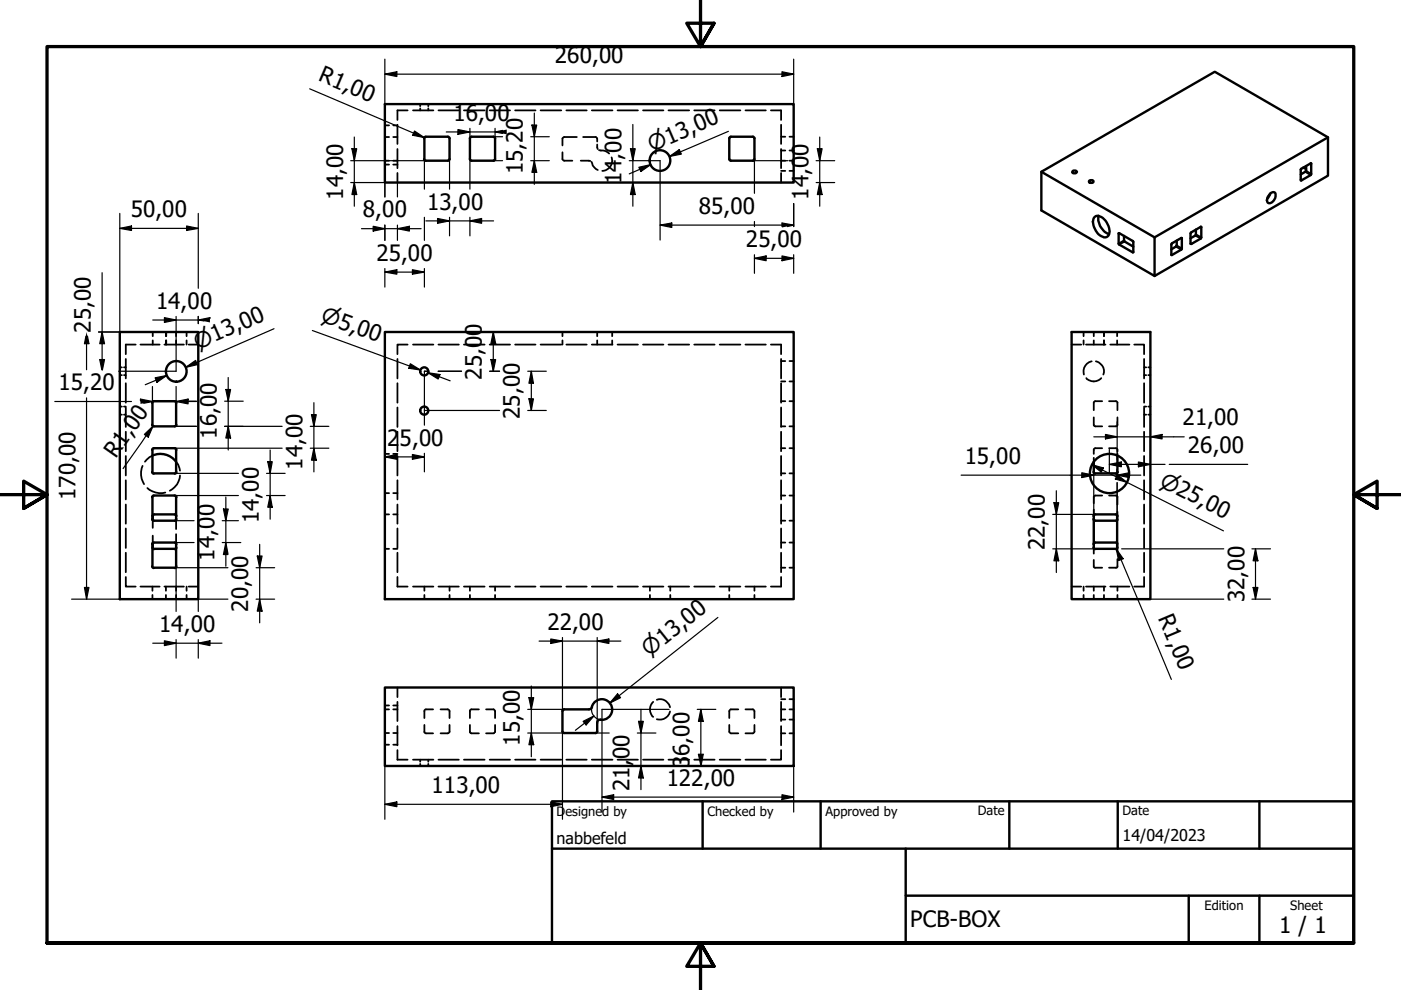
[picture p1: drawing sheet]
<svg xmlns="http://www.w3.org/2000/svg" width="297mm" height="210mm" viewBox="0 0 297 210" stroke-linecap="round" stroke-linejoin="round" font-family="sans-serif">
<!-- layer: Hidden (ISO) -->
<g fill="none" stroke="#000" stroke-width=".38">
<path d="M81.6 34.1h.9M81.6 29.1h.9M81.6 26.6h.9M81.6 34.9h.9M83.4 34.1h.9M83.4 29.1h.9M83.4 26.6h.9M83.4 34.9h.9M84.3 26.5v4M84.3 31.6v4.1M84.3 36.7v2M86.4 23.4h-2.1v2"/>
<path d="M87.6 23.4h4.3M89.1 22.1v.4M89.1 23v.4M90.8 22.1v.4M90.8 23v.4M93 23.4h4.3M98.4 23.4h4.3M103.8 23.4h4.3M109.2 23.4h4.3M114.6 23.4h4.4M119.3 32.3v1.6M119.3 29.2v1.6"/>
<path d="M119.4 34l1.9 .1M120.1 23.4h4.3M122.3 29.1h-2.9M123.1 34.1h2.1M123.6 29.1h2.8M125.4 34.3a2.16 2.16 0 0 0 1.3 1.7M125.5 23.4h4.4M126.6 29.2v.8M126.6 30.6l.1 1M127 31.8l.4 .1a2.11 2.11 0 0 1 1.8 .6M129.7 33.4a2.15 2.15 0 0 1-2 2.8M130.9 23.4h4.4"/>
<path d="M136.3 23.4h4.4M141.7 23.4h4.4M147.2 23.4h4.3M152.6 23.4h4.4M158.1 23.4h4.3M163.4 23.4h2.2v2M165.6 26.5v4M165.6 31.6v4.1M165.6 36.7v2M165.6 34.1h.9M165.6 29h.9M165.6 36.2h.9"/>
<path d="M165.6 31.9h.9M167.4 34.1h.9M167.4 29h.9M167.4 36.2h.9M167.4 31.9h.9M25.4 79.5h.4M25.4 77.9h.4M26.3 79.5h.4M26.3 77.9h.4M26.7 76.1v4.1M28.8 73.1h-2.1v2M29.8 73.1h4"/>
<path d="M32.4 70.4v.9M32.4 72.2v.9M34.9 73.1h4.1M35.2 70.4v.9M35.2 72.2v.9M37.3 70.4v.9M37.3 72.2v.9M39.6 70.4v.9M39.6 72.2v.9M40 73.1h2M84.3 76.1v4.1M86.4 73.1h-2.1v2"/>
<path d="M87.6 73.1h4.3M93 73.1h4.3M98.4 73.1h4.3M103.8 73.1h4.3M109.2 73.1h4.3M114.6 73.1h4.4M119.3 70.4v.9M119.3 72.2v.9M120.1 73.1h4.3M125.5 73.1h4.4M126.6 70.4v.9M126.6 72.2v.9"/>
<path d="M129.8 70.4v.9M129.8 72.2v.9M130.9 73.1h4.4M136.3 73.1h4.4M141.7 73.1h4.4M147.2 73.1h4.3M152.6 73.1h4.4M158.1 73.1h4.3M163.4 73.1h2.2v2M165.6 76.1v4.1M165.6 76.6h.9M167.4 76.6h.9"/>
<path d="M227.2 73.1h2M229.7 70.4v.9M229.7 72.2v.9M230.3 73.1h4.1M231.5 76.6a2.22 2.22 0 0 0-1.7 2.8M231.9 70.4v.9M231.9 72.2v.9M232.3 76.6a2.14 2.14 0 0 1 1.6 2.8M234.1 70.4v.9M234.1 72.2v.9M235.4 73.1h4.1M236.9 70.4v.9"/>
<path d="M236.9 72.2v.9M240.5 73.1h2.1v2M242.6 76.1v4.1M242.6 79.5h.4M242.6 77.9h.4M243.5 79.5h.4M243.5 77.9h.4M25.4 87.9h.4M25.4 86.2h.4M26.3 87.9h.4M26.3 86.2h.4M26.7 81.3v4.1"/>
<path d="M26.7 86.4v4.1M26.7 91.5v4.2M26.7 96.7v4.1M30.2 98.8a4.2 4.2 0 0 0 .3 3.9M32.3 96.6l-.6 .3-1 1M37.3 97.9l.5 .6 .4 1.3M81.6 96.2h.9M83.4 96.2h.9M84.3 81.3v4.1M84.3 86.4v4.1M84.3 91.5v4.2M84.3 96.7v4.1"/>
<path d="M165.6 81.3v4.1M165.6 86.4v4.1M165.6 91.5v4.2M165.6 96.7v4.1M165.6 90.4h.9M165.6 85.1h.9M165.6 95h.9M165.6 80.9h.9M167.4 90.4h.9M167.4 85.1h.9M167.4 95h.9M167.4 80.9h.9"/>
<path d="M230.3 80.2a2.15 2.15 0 0 0 3.2 0M231.9 88.5v1.7M231.9 85.3v1.7M231.9 95.2v1M231.9 97.1v.8M232 90.3l1.7 .1M233.7 85.1h-1.7M233.7 95l-1.7 .1M235.1 85.1h1.7M235.1 95l1.7 .1M236.8 90.3l-1.7 .1M236.9 88.5v1.7"/>
<path d="M236.9 85.3v1.7M236.9 95.2v.6M236.9 96.2v.4M242.6 81.3v4.1M242.6 86.4v4.1M242.6 91.5v4.2M242.6 96.7v4.1M242.6 87.9h.4M242.6 86.2h.4M243.5 87.9h.4M243.5 86.2h.4M26.7 101.8v4.1"/>
<path d="M26.7 107v4M26.7 112v4.2M26.7 117.2v4.1M31.2 103.5a4.2 4.2 0 0 0 3.9 .9M32.4 110.3v1.6M32.4 113.6v1.6M37.3 110.1v2.1M37.3 113.3v2.1M38.2 100.8a3.8 3.8 0 0 1-2.2 3.2M81.6 116.4h.9M81.6 109.1h.9M81.6 104.6h.9"/>
<path d="M83.4 116.4h.9M83.4 109.1h.9M83.4 104.6h.9M84.3 101.8v4.1M84.3 107v4M84.3 112v4.2M84.3 117.2v4.1M165.6 101.8v4.1M165.6 107v4M165.6 112v4.2M165.6 117.2v4.1M165.6 100.4h.9"/>
<path d="M165.6 110.4h.9M165.6 115h.9M165.6 105.1h.9M167.4 100.4h.9M167.4 110.4h.9M167.4 115h.9M167.4 105.1h.9M231.9 118.7v1.5M231.9 105.3v1.4M231.9 108v1.4M231.9 116v1.4M233.7 105.1h-1.7"/>
<path d="M235.1 105.1h1.7M236.9 115.2h.1M236.9 118.5v1.7M236.9 105.3v1.7M236.9 108.5v1.6M236.9 115.4v1.5M236.9 110.2v.1M242.6 101.8v4.1M242.6 107v4M242.6 112v4.2M242.6 117.2v4.1M26.7 122.3v2.1h2.1"/>
<path d="M29.8 124.4h4M32.3 124.4v.9M32.3 126.1v.9M34.9 124.4h4.1M35.2 124.4v.9M35.2 126.1v.9M37.3 124.4v.9M37.3 126.1v.9M39.6 124.4v.9M39.6 126.1v.9M40 124.4h2M84.3 122.3v2.1h2.1"/>
<path d="M87.6 124.4h4.3M90 124.4v.9M90 126.1v.9M93 124.4h4.3M95.3 124.4v.9M95.3 126.1v.9M98.4 124.4h4.3M99.6 124.4v.9M99.6 126.1v.9M103.8 124.4h4.3M105 124.4v.9M105 126.1v.9"/>
<path d="M109.2 124.4h4.3M114.6 124.4h4.4M120.1 124.4h4.3M125.5 124.4h4.4M130.9 124.4h4.4M136.3 124.4h4.4M137.8 124.4v.9M137.8 126.1v.9M141.7 124.4h4.4M142.1 124.4v.9M142.1 126.1v.9M147.2 124.4h4.3"/>
<path d="M152.6 124.4h4.4M154.6 124.4v.9M154.6 126.1v.9M158.1 124.4h4.3M160 124.4v.9M160 126.1v.9M165.6 122.3v2.1h-2.2M165.6 120.4h.9M167.4 120.4h.9M227.2 124.4h2M229.7 124.4v.9M229.7 126.1v.9"/>
<path d="M230.3 124.4h4.1M231.9 124.4v.9M231.9 126.1v.9M232 120.4h1.7M234.1 124.4v.9M234.1 126.1v.9M235.1 120.4h1.7M235.4 124.4h4.1M236.9 124.4v.9M236.9 126.1v.9M242.6 122.3v2.1h-2.1M81.6 150.4h.9"/>
<path d="M81.6 155.4h.9M81.6 149.6h.9M81.6 157.9h.9M83.4 150.4h.9M83.4 155.4h.9M83.4 149.6h.9M83.4 157.9h.9M84.3 145.8v2M84.3 148.8v4.1M84.3 154v4M84.3 159v2.1h2.1M90 150.6v1.6"/>
<path d="M90 153.7v1.6M90.1 155.4l1.7 .1M91.8 150.4l-1.7 .1M93.4 150.4l1.7 .1M95.1 155.4l-1.7 .1M95.2 150.6l.1 1.6M95.3 153.7l-.1 1.6M99.6 150.6v1.6M99.6 153.7v1.6M99.8 155.4l1.7 .1M101.5 150.4l-1.7 .1M103.1 150.4l1.7 .1"/>
<path d="M104.8 155.4l-1.7 .1M104.9 150.6l.1 1.6M105 153.7l-.1 1.6M138.5 148.8a2.15 2.15 0 0 0 0 3.2M139.3 148.4a2.14 2.14 0 0 1 2.7 1.6M142 150.8a2.22 2.22 0 0 1-2.7 1.7M154.6 153.7l.1 1.6M154.7 150.6l-.1 1.6M154.8 155.4l1.7 .1M156.5 150.4l-1.7 .1M158.1 150.4l1.7 .1M159.8 155.4l-1.7 .1"/>
<path d="M159.9 150.6l.1 1.6M160 153.7l-.1 1.6M165.6 159v2.1h-2.2M165.6 145.8v2M165.6 148.8v4.1M165.6 154v4M165.6 155.5h.9M165.6 150.4h.9M165.6 152.6h.9M165.6 148.2h.9M167.4 155.5h.9M167.4 150.4h.9"/>
<path d="M167.4 152.6h.9M167.4 148.2h.9M87.6 161.1h4.3M89.1 161.1v.4M89.1 162v.4M90.8 161.1v.4M90.8 162v.4M93 161.1h4.3M98.4 161.1h4.3M103.8 161.1h4.3M109.2 161.1h4.3M114.6 161.1h4.4"/>
<path d="M120.1 161.1h4.3M125.5 161.1h4.4M130.9 161.1h4.4M136.3 161.1h4.4M141.7 161.1h4.4M147.2 161.1h4.3M152.6 161.1h4.4M158.1 161.1h4.3"/>
</g>
<!-- layer: Visible (ISO) -->
<g fill="none" stroke="#000" stroke-width=".51">
<path d="M81.6 22.1h86.7v16.6h-86.7zM89.9 33.7l.4 .4M90 29.3v4.5M90.3 29l-.4 .3M90.3 29h4.6M90.3 34.1h4.6M95 29l.3 .3M95.3 29.3v4.5M95.3 33.7l-.3 .4M99.6 33.7l.3 .4h4.7l.4-.4M99.6 29.3l.4-.3h4.6l.4 .3M99.6 29.3v4.5"/>
<path d="M105 29.3v4.5M154.6 33.7l.4 .4M154.6 29.3v4.5M154.9 29h4.7M154.9 34.1h4.7M155 29l-.4 .3M159.6 29l.4 .3M160 33.7l-.4 .4M160 29.3v4.5M220.8 36.4l24 13.9M227.5 36.2h.5l.3 .2a.45 .45 0 0 1-.5 .3 .45 .45 0 0 1-.4-.3zM230.9 38.4a.51 .51 0 0 1 .5-.3 .51 .51 0 0 1 .4 .5 .53 .53 0 0 1-.5 .2 .53 .53 0 0 1-.4-.4z"/>
<path d="M275.8 35.9l2.2-1.3-.1 2.5-2 1.2h-.1zM276.3 35.5l.6 .3M276.9 35.2v1.2l-1.1 .6M281.6 29.1l-36.8 21.2v8.2l-24-13.9v-8.2l36.8-21.2 24 13.9v8.1l-36.8 21.3M232 46.1a1.32 1.32 0 0 1 2.1 .4 3.2 3.2 0 0 1 .9 3.4l-.2 .2a1.96 1.96 0 0 1-2.5-1.2 2.9 2.9 0 0 1-.3-2.8zM232.9 45.8a3.5 3.5 0 0 0 2.2 3.8M237.2 49.4l3.1 1.8v2.3l-3.1-1.8zM238.3 50v1.1l2 1.2M248.3 51.7l2.3-1.2v2.3l-2.1 1.3h-.2zM249.5 51l-.1 1.2-1.1 .7M252.5 49.3l2.2-1.2-.1 2.4-2 1.2h-.2zM253.6 48.7l-.1 1.2-1.1 .6"/>
<path d="M269.3 41.1l-.6 1M269.4 40.9a.62 .62 0 0 1 .9-.1 .62 .62 0 0 1 .1 .8 1.24 1.24 0 0 1-1.7 1.3 1.77 1.77 0 0 1 .7-2zM25.4 70.4h16.6v56.6h-16.6zM81.6 70.4h86.7v56.6h-86.7zM227.2 70.4h16.7v56.6h-16.7zM32.3 90l.3 .4M32.3 96.6a4.2 4.2 0 0 1 5 1.3M32.3 85.4v4.7M32.3 95.4v4.6M32.6 85.1l-.3 .3M32.6 95l-.3 .4M32.6 90.4h4.4"/>
<path d="M32.6 85.1h4.4M32.6 95h4.4M37.1 85.1l.3 .3M37.1 95l.3 .4M37.3 85.4v4.7M37.3 95.4v4.6M37.4 90l-.3 .4M231.9 97.9v2.1M236.9 96.6v3.4M32.3 100.1l.3 .3M32.3 110l.3 .4M32.3 116.1l.4 .3"/>
<path d="M32.3 105.4v4.7M32.3 115.4v4.7M32.4 109.4v.9M32.4 115.2v.8M32.6 115l-.3 .4M32.6 105.1l-.3 .3M32.6 100.4h4.4M32.6 115h4.4M32.6 110.4h4.4M32.6 105.1h4.4M32.7 109.1l-.4 .3M32.7 116.4h4.3"/>
<path d="M32.7 109.1h4.3M37.1 109.1l.3 .3M37.1 115l.3 .4M37.1 105.1l.3 .3M37.3 105.4v4.7M37.3 115.4v4.7M37.4 116.1l-.3 .3M37.4 100.1l-.3 .3M37.4 110l-.3 .4M231.8 100.1l.4 .3M231.8 110l.4 .4h4.4l.3-.1M231.8 116.1l.4 .3"/>
<path d="M231.9 109.4v6.6M232.2 100.4h4.4M232.2 116.4h4.3M236.9 109.4v6.6M236.9 115.2l-.3-.2h-4.4l-.4 .4M236.9 116.1l-.3 .3M236.9 109.4l-.4-.3h-4.3l-.4 .3M237 100.1l-.4 .3M32.3 120.1l.3 .3M32.6 120.4h4.4M37.4 120.1l-.3 .3M81.6 145.8h86.7v16.6h-86.7z"/>
<path d="M119.3 150.8v4.3l.3 .3M119.6 150.4l-.3 .4M119.6 150.4h5.2M119.6 155.4h6.7M125.5 149.9a2.19 2.19 0 0 1 2.5-1.6 2.19 2.19 0 0 1 1.8 2.5 2.19 2.19 0 0 1-2.5 1.8M125.5 149.9l-.1 .3-.5 .2M127.4 152.6h-.4l-.4 .4v2.1l-.3 .3"/>
<circle cx="139.9" cy="34" r="2.19"/>
<circle cx="37.4" cy="78.7" r="2.19"/>
<circle cx="89.9" cy="78.7" r=".86"/>
<circle cx="89.9" cy="87.1" r=".86"/>
<circle cx="235.2" cy="100.4" r="4.2"/>
</g>
<!-- layer: Visible Narrow (ISO) -->
<g fill="none" stroke="#000" stroke-width=".38">
<path d="M275.8 38.1l.1 .2M276.7 36.4l1.2 .7M276.9 36.2l1.1 .7M277.9 34.6l.1 .1M237.3 49.4l-.1 .1M238.3 51l-1.1 .7M238.4 51.2l-1.1 .7M240.3 53.4l-.1 .1M248.3 54l.2 .1M249.3 52.3l1.1 .6M249.5 52l1.1 .7M250.4 50.5h.2"/>
<path d="M252.4 51.7h.2M253.4 49.9l1.2 .7M253.6 49.7l1.1 .6M254.6 48.1l.1 .1"/>
</g>
<!-- layer: Border (ISO) -->
<path d="M148.5 -.1v10l-2.9-5h5.8l-2.9 5 2.9-5M0 104.9h10l-5-2.9v5.8l5-2.9-5 2.9M297 104.9h-10l5-2.9v5.8l-5-2.9 5 2.9M10 199.9v-190h277v190h-277h277M151.4 204.9l-2.9-5 2.9 5h-5.8l2.9-5v10" fill="none" stroke="#000" stroke-width=".7"/>
<!-- layer: Title (ISO) -->
<path d="M117 169.9h170v30h-170zM117 179.9h170M149 169.9v10M174 169.9v10M192 179.9v20M214 169.9v10M237 169.9v10M267 169.9v10M192 189.9h95M252 189.9v10M267 189.9v10" fill="none" stroke="#000" stroke-width=".51"/>
<!-- layer: Dimension (ISO) -->
<g fill="none" stroke="#000" stroke-width=".25">
<path d="M65.7 18.8l24.3 10.4M81.6 15.7l2.5-.5v1zM81.6 12.5v9.6M81.6 15.7h86.7M165.8 15.2l2.5 .5-2.5 .5zM168.3 12.5v9.6M74.4 38.7h7.2v3.1M74.4 34.1h15.9M74.6 31.5h1l-.5 2.6zM75.1 38.7l.5 2.5h-1zM75.1 29.1v14.6M84.3 38.7v3.1"/>
<path d="M87.9 27.8l2.1 1.4-2.5-.5zM90 33.8v6.3M94.6 28h10.4l1.6 .3M95.3 33.8v6.3M97.1 27.5l2.5 .5-2.5 .5zM99.6 27.2v2.1M99.6 33.8v6.3M104.6 34.1h2M104.6 29h2M105 27.2v2.1M106.6 27.7l-1.6 .3h1.6M112.5 34.1h4"/>
<path d="M112.5 29h4M112.8 26.5h1l-.5 2.5zM113.3 34.1l.5 2.4h-1zM113.3 24v15.1M133.4 34.1h4M133.7 31.5h1l-.5 2.6zM134.2 38.7l.5 2.5h-1zM134.2 26.4v17.3M135.4 35.5l2.6-.6-2.1 1.5zM137.5 34.1h2.5v16.8M138 34.9l-4.6 2M141.9 33.2l2.1-1.5 .5 1z"/>
<path d="M154.4 27.8l-12.5 5.4 2.3-1M159.6 34.1h7.5M160 33.8v7.2M173 38.7h4M173 34.1h4M173.3 31.5h1l-.5 2.6zM173.8 38.7l.5 2.5h-1zM173.8 29.1v14.6M21.7 57.8v20.6M25.4 48.4l2.5-.5v1zM25.4 48.4h16.6M25.4 45.2v25.2h-4.5"/>
<path d="M39.6 47.9l2.4 .5-2.4 .5zM42 45.2v15.9M76.6 48.5h12.7M79.1 48l2.5 .5-2.5 .5zM81.6 57.7l2.5-.5v.9zM81.6 47.7v3.3M81.6 56.9v4M81.6 57.7h8.4M84.3 48.5l2.5-.5v1zM84.3 47.7v3.3M87.4 57.2l2.6 .5-2.6 .4zM90 46.1v4.9"/>
<path d="M90 56.9v4M90.3 46.8h14.3M92.8 46.3l2.5 .5-2.5 .5zM95.3 46.1v3.9M99.6 46.8l2.5-.5v1zM99.6 46.1v3.9M140 47.7l2.4-.4v.9zM140 47.7h28.3M160 54.8l2.4-.5v1zM160 54.8h8.3M160 47v1M160 54v3.9"/>
<path d="M165.8 54.3l2.5 .5-2.5 .5zM168.3 43.2v4.8M168.3 54v3.9M168.3 47.7l-2.5-.4v.7M168.3 47.7l-1.4 .3M18.2 71.3l-.3 1.6h1l-.4-1.6M18.4 71.3v7.1M21.6 78.4l-.5-2.2h1.1l-.5 2.2M21.7 70.4l.5 2.5h-1.1zM25.1 78.7h9.8M34.9 67.3l2.4 .6-2.4 .5zM35.4 79.6l-4.6 2"/>
<path d="M37.3 67.1v11.6h-2.4M39.4 77.9l2.1-1.5 .3 .9zM42 67.1v1.5M43.8 67.9h-1.8l1.2 .1M44.5 67.5v-.2l-2.5 .6h-9.6M58.1 69.7l-18.7 8.2 2.3-1M66.2 70.1l23 8.4-2.4-.9M87 77.1l2.2 1.4-2.5-.4zM90.7 79l2.6 .4-.4 1zM90.7 79l4.7 1.7M90.9 78.7h-.9v11.4M92.9 78.7h5"/>
<path d="M103.8 78.7h2.1M104.1 76.2h1l-.5 2.5zM104.6 70.4l.5 2.5h-1zM104.6 70.4v8.3M111.9 78.7h3.9M112.6 78.7l.5 2.6h-1zM112.6 78.7v8.3M11.6 85.1h16.3M18.4 84.4v42.6M29.8 85v-.4l2.5 .5h9.4M30 85.1h2.3l-1.8 .4M30.6 92.1l1.8-1.8-1 2.4z"/>
<path d="M32.3 82v3.4M32.4 90.3l-6.3 9M32.9 80.1l2.5-.5-2.1 1.5zM37 85.1h.5M37 90.4h4.7M37 95h22.8M37.3 85.1l2.6-.5v1zM37.3 82v3.4M39.8 85.1h1.9M47.6 85.1h4M47.6 90.4h12.2M47.9 82.6h1l-.5 2.5z"/>
<path d="M48.4 90.4l.5 2.5h-1zM48.4 80v15.4M56.8 97.9h.9l-.4 2.5zM57.3 95.4v14.7M65.8 90.4h3.9M65.8 95h3.9M66 87.9h1.1l-.6 2.5zM66.5 95l.6 2.6h-1.1zM66.5 85.4v14.6M81.6 96.9l2.5-.5v1zM81.6 96.9h8.4M87.4 96.4l2.6 .5-2.6 .5z"/>
<path d="M90 96.1v3.9M90 87h15.9M111.9 87h3.9M112.1 84.6h1l-.5 2.4zM231.5 98.5l2.4 .7-.4 .9zM231.5 98.5l27.9 14.1M231.9 97.6v.4M231.9 99.9v9.5M231.9 92.6h19.2M234.4 92.1l2.5 .5-2.5 .5zM235.2 98.5l2.5-.5v1zM235.2 98.5h11.8"/>
<path d="M235.2 95.3v5.1M236.9 89.4v8M236.9 99.5v1.5M241.4 98l2.5 .5-2.5 .5zM243.9 92.6l2.5-.5v1zM247.9 98.5h16.6M37 110.4h4.1M37 115h4.1M37 100.4h13.5M37 105.1h13.5M47.1 110.4h3.4M47.1 115h4"/>
<path d="M47.4 107.9h1l-.5 2.5zM47.9 105.4v14.7M48.3 117.4l-.4-2.4-.5 2.6h.9M54.5 117.9h1.1l-.5 2.5zM55.1 115.4v16.7M56.5 100.4h4M56.5 105.1h4M57.3 105.1l.4 2.4h-.9zM203.8 100.7h38.1M223.2 109.1h9M223.2 116.4h9M223.5 106.6h1l-.5 2.5z"/>
<path d="M224 116.4l.5 2.5h-1zM224 104v17.4M229.4 100.2l2.5 .5-2.5 .6zM236.5 116.4h.4M236.7 116.4l1.4 2.1-.9 .3zM236.7 116.4l11.6 27.7M236.9 100.7l2.5-.5v1.1zM236.9 102.3v7.1M236.9 100.7l2.1 1.6-2.5-.7zM237.8 116.4h21.7M265.4 116.4h4M266.2 116.4l.5 2.5h-1z"/>
<path d="M266.2 116.4v10.6M15.2 127h10.2M17.9 124.6h1l-.5 2.4zM32.4 136.4h14.7M34.9 135.9l2.4 .5-2.4 .5zM37 120.4h11.3M37.3 120.1v9.5M37.3 135.6v3.9M42 136.4l2.5-.5v1zM42 135.6v3.9M48.3 127h-6.3v2.6M54.3 127h3.9"/>
<path d="M54.3 120.4h3.9M55.1 127l.5 2.6h-1.1zM114.3 135.9h17.3M116.8 135.5l2.5 .4-2.5 .5zM119.3 135.2v15.6M126.6 135.9l2.5-.4v.9zM126.6 135.2v18.1M152.2 130.9l-22.9 18.2 2-1.6M243.9 127h15.6M265.4 127h4M265.7 124.6h1l-.5 2.4zM111.9 150.4h7.7"/>
<path d="M111.9 155.4h7.7M112.1 147.9h1.1l-.6 2.5zM112.6 155.4l.6 2.5h-1.1zM112.6 145.5v14.9M119.3 155.1v18.6M123.6 152.9l2.3-1.1-1.6 1.9zM125.9 151.8l-3.9 3M126.1 148.9a2.19 2.19 0 0 0-.6 2.2 2.19 2.19 0 0 0 1.8 1.5M126.3 155.4h2.9M130.9 147.1l.7 .8-2.3 1.2zM135.1 155.4h4M135.4 152.9h1l-.5 2.5z"/>
<path d="M135.9 150.4v17M141.9 150.4h-14.3v21.8M147.8 150.4h4M148.6 150.4l.5 2.5h-1zM148.6 150.4v11.9l-.5-2.4h1l-.4 2.4M81.6 170.5l2.5-.5v1zM81.6 162.4v11.3M81.6 170.5h37.7M116.8 170l2.5 .5-2.5 .5zM127.6 169l2.5-.5v1zM127.6 169h40.7M135.9 162.4l.5 2.5h-1z"/>
<path d="M165.8 168.5l2.5 .5-2.5 .5zM168.3 162.4v9.8"/>
</g>
<g fill="#000">
<path d="M81.6 15.7l2.5-.5v1z" fill-rule="evenodd"/>
<path d="M165.8 15.2l2.5 .5-2.5 .5z" fill-rule="evenodd"/>
<path d="M74.6 31.5h1l-.5 2.6z" fill-rule="evenodd"/>
<path d="M87.9 27.8l2.1 1.4-2.5-.5z" fill-rule="evenodd"/>
<path d="M97.1 27.5l2.5 .5-2.5 .5z" fill-rule="evenodd"/>
<path d="M105 28l2.4-.5v1z" fill-rule="evenodd"/>
<path d="M112.8 26.5h1l-.5 2.5z" fill-rule="evenodd"/>
<path d="M113.3 34.1l.5 2.4h-1z" fill-rule="evenodd"/>
<path d="M133.7 31.5h1l-.5 2.6z" fill-rule="evenodd"/>
<path d="M135.4 35.5l2.6-.6-2.1 1.5z" fill-rule="evenodd"/>
<path d="M141.9 33.2l2.1-1.5 .5 1z" fill-rule="evenodd"/>
<path d="M173.3 31.5h1l-.5 2.6z" fill-rule="evenodd"/>
<path d="M25.4 48.4l2.5-.5v1z" fill-rule="evenodd"/>
<path d="M39.6 47.9l2.4 .5-2.4 .5z" fill-rule="evenodd"/>
<path d="M75.1 38.7l.5 2.5h-1z" fill-rule="evenodd"/>
<path d="M79.1 48l2.5 .5-2.5 .5z" fill-rule="evenodd"/>
<path d="M81.6 57.7l2.5-.5v.9z" fill-rule="evenodd"/>
<path d="M84.3 48.5l2.5-.5v1z" fill-rule="evenodd"/>
<path d="M87.4 57.2l2.6 .5-2.6 .4z" fill-rule="evenodd"/>
<path d="M92.8 46.3l2.5 .5-2.5 .5z" fill-rule="evenodd"/>
<path d="M99.6 46.8l2.5-.5v1z" fill-rule="evenodd"/>
<path d="M134.2 38.7l.5 2.5h-1z" fill-rule="evenodd"/>
<path d="M140 47.7l2.4-.4v.9z" fill-rule="evenodd"/>
<path d="M160 54.8l2.4-.5v1z" fill-rule="evenodd"/>
<path d="M165.8 47.3l2.5 .4-2.5 .5z" fill-rule="evenodd"/>
<path d="M165.8 54.3l2.5 .5-2.5 .5z" fill-rule="evenodd"/>
<path d="M173.8 38.7l.5 2.5h-1z" fill-rule="evenodd"/>
<path d="M18.4 70.4l.5 2.5h-1z" fill-rule="evenodd"/>
<path d="M21.1 76.2h1.1l-.5 2.5z" fill-rule="evenodd"/>
<path d="M21.7 70.4l.5 2.5h-1.1z" fill-rule="evenodd"/>
<path d="M34.9 67.3l2.4 .6-2.4 .5z" fill-rule="evenodd"/>
<path d="M39.4 77.9l2.1-1.5 .3 .9z" fill-rule="evenodd"/>
<path d="M42 67.9l2.5-.6v1.1z" fill-rule="evenodd"/>
<path d="M87 77.1l2.2 1.4-2.5-.4z" fill-rule="evenodd"/>
<path d="M90.7 79l2.6 .4-.4 1z" fill-rule="evenodd"/>
<path d="M104.1 76.2h1l-.5 2.5z" fill-rule="evenodd"/>
<path d="M104.6 70.4l.5 2.5h-1z" fill-rule="evenodd"/>
<path d="M29.8 84.6l2.5 .5-2.5 .5z" fill-rule="evenodd"/>
<path d="M30.6 92.1l1.8-1.8-1 2.4z" fill-rule="evenodd"/>
<path d="M32.9 80.1l2.5-.5-2.1 1.5z" fill-rule="evenodd"/>
<path d="M37.3 85.1l2.6-.5v1z" fill-rule="evenodd"/>
<path d="M47.9 82.6h1l-.5 2.5z" fill-rule="evenodd"/>
<path d="M48.4 90.4l.5 2.5h-1z" fill-rule="evenodd"/>
<path d="M56.8 97.9h.9l-.4 2.5z" fill-rule="evenodd"/>
<path d="M66 87.9h1.1l-.6 2.5z" fill-rule="evenodd"/>
<path d="M66.5 95l.6 2.6h-1.1z" fill-rule="evenodd"/>
<path d="M81.6 96.9l2.5-.5v1z" fill-rule="evenodd"/>
<path d="M87.4 96.4l2.6 .5-2.6 .5z" fill-rule="evenodd"/>
<path d="M112.1 84.6h1l-.5 2.4z" fill-rule="evenodd"/>
<path d="M112.6 78.7l.5 2.6h-1z" fill-rule="evenodd"/>
<path d="M231.5 98.5l2.4 .7-.4 .9z" fill-rule="evenodd"/>
<path d="M234.4 92.1l2.5 .5-2.5 .5z" fill-rule="evenodd"/>
<path d="M235.2 98.5l2.5-.5v1z" fill-rule="evenodd"/>
<path d="M241.4 98l2.5 .5-2.5 .5z" fill-rule="evenodd"/>
<path d="M243.9 92.6l2.5-.5v1z" fill-rule="evenodd"/>
<path d="M47.4 107.9h1l-.5 2.5z" fill-rule="evenodd"/>
<path d="M47.9 115l.5 2.6h-1z" fill-rule="evenodd"/>
<path d="M54.5 117.9h1.1l-.5 2.5z" fill-rule="evenodd"/>
<path d="M57.3 105.1l.4 2.4h-.9z" fill-rule="evenodd"/>
<path d="M223.5 106.6h1l-.5 2.5z" fill-rule="evenodd"/>
<path d="M224 116.4l.5 2.5h-1z" fill-rule="evenodd"/>
<path d="M229.4 100.2l2.5 .5-2.5 .6z" fill-rule="evenodd"/>
<path d="M236.9 100.7l2.1 1.6-2.5-.7z" fill-rule="evenodd"/>
<path d="M236.7 116.4l1.4 2.1-.9 .3z" fill-rule="evenodd"/>
<path d="M236.9 100.7l2.5-.5v1.1z" fill-rule="evenodd"/>
<path d="M266.2 116.4l.5 2.5h-1z" fill-rule="evenodd"/>
<path d="M17.9 124.6h1l-.5 2.4z" fill-rule="evenodd"/>
<path d="M34.9 135.9l2.4 .5-2.4 .5z" fill-rule="evenodd"/>
<path d="M42 136.4l2.5-.5v1z" fill-rule="evenodd"/>
<path d="M55.1 127l.5 2.6h-1.1z" fill-rule="evenodd"/>
<path d="M116.8 135.5l2.5 .4-2.5 .5z" fill-rule="evenodd"/>
<path d="M126.6 135.9l2.5-.4v.9z" fill-rule="evenodd"/>
<path d="M265.7 124.6h1l-.5 2.4z" fill-rule="evenodd"/>
<path d="M112.1 147.9h1.1l-.6 2.5z" fill-rule="evenodd"/>
<path d="M112.6 155.4l.6 2.5h-1.1z" fill-rule="evenodd"/>
<path d="M123.6 152.9l2.3-1.1-1.6 1.9z" fill-rule="evenodd"/>
<path d="M130.9 147.1l.7 .8-2.3 1.2z" fill-rule="evenodd"/>
<path d="M135.4 152.9h1l-.5 2.5z" fill-rule="evenodd"/>
<path d="M148.1 159.9h1l-.5 2.5z" fill-rule="evenodd"/>
<path d="M148.6 150.4l.5 2.5h-1z" fill-rule="evenodd"/>
<path d="M81.6 170.5l2.5-.5v1z" fill-rule="evenodd"/>
<path d="M116.8 170l2.5 .5-2.5 .5z" fill-rule="evenodd"/>
<path d="M127.6 169l2.5-.5v1z" fill-rule="evenodd"/>
<path d="M135.9 162.4l.5 2.5h-1z" fill-rule="evenodd"/>
<path d="M165.8 168.5l2.5 .5-2.5 .5z" fill-rule="evenodd"/>
</g>
<g font-size="4.8">
<text x="67.3" y="16.9" transform="rotate(23 67.3 16.9)">R1,00</text>
<text x="117.7" y="13.3">260,00</text>
<text x="96.1" y="25.6">16,00</text>
<text x="110.9" y="37" transform="rotate(-90 110.9 37)">15,20</text>
<text x="131.8" y="39.1" transform="rotate(-90 131.8 39.1)">14,00</text>
<text x="27.7" y="46">50,00</text>
<text x="72.8" y="42.4" transform="rotate(-90 72.8 42.4)">14,00</text>
<text x="77" y="46.1">8,00</text>
<text x="90.6" y="44.4">13,00</text>
<text x="148.1" y="45.4">85,00</text>
<text x="171.4" y="42.4" transform="rotate(-90 171.4 42.4)">14,00</text>
<text x="158.1" y="52.4">25,00</text>
<text x="79.8" y="55.3">25,00</text>
<text x="33.1" y="65.4">14,00</text>
<text x="19.2" y="70.5" transform="rotate(-90 19.2 70.5)">25,00</text>
<text x="12.4" y="82.7">15,20</text>
<text x="102.2" y="80.6" transform="rotate(-90 102.2 80.6)">25,00</text>
<text x="110.2" y="88.9" transform="rotate(-90 110.2 88.9)">25,00</text>
<text x="46" y="93.1" transform="rotate(-90 46 93.1)">16,00</text>
<text x="82.1" y="94.5">2</text>
<text x="84.7" y="94.5">5,00</text>
<text x="250.7" y="90.2">21,00</text>
<text x="24.6" y="97.3" transform="rotate(-55 24.6 97.3)">R1,00</text>
<text x="64.1" y="99.6" transform="rotate(-90 64.1 99.6)">14,00</text>
<text x="204.5" y="98.3">15,00</text>
<text x="251.8" y="96">26,00</text>
<text x="16" y="106" transform="rotate(-90 16 106)">170,00</text>
<text x="54.9" y="111" transform="rotate(-90 54.9 111)">14,00</text>
<text x="45.5" y="118.8" transform="rotate(-90 45.5 118.8)">14,00</text>
<text x="221.6" y="116.7" transform="rotate(-90 221.6 116.7)">22,00</text>
<text x="52.6" y="129.7" transform="rotate(-90 52.6 129.7)">20,00</text>
<text x="245.5" y="131" transform="rotate(67 245.5 131)">R1,00</text>
<text x="263.8" y="127.7" transform="rotate(-90 263.8 127.7)">32,00</text>
<text x="33.7" y="134">14,00</text>
<text x="116.1" y="133.6">22,00</text>
<text x="110.2" y="158.1" transform="rotate(-90 110.2 158.1)">15,00</text>
<text x="133.5" y="160.9" transform="rotate(-90 133.5 160.9)">00</text>
<text x="133.5" y="167.7" transform="rotate(-90 133.5 167.7)">21</text>
<text x="133.5" y="162.4" transform="rotate(-90 133.5 162.4)">,</text>
<text x="141.4" y="166.6">122,00</text>
<text x="146.2" y="162.9" transform="rotate(-90 146.2 162.9)">36,00</text>
<text x="91.5" y="168.1">113,00</text>
<text x="193" y="196.6">PCB-BOX</text>
<text x="271.2" y="197.8">1 / 1</text>
</g>
<g font-size="4.6">
<text x="138.2" y="32.2" transform="rotate(-23 138.2 32.2)">⌀13,00</text>
<text x="67.8" y="68.1" transform="rotate(20 67.8 68.1)">⌀5,00</text>
<text x="41.9" y="74.1" transform="rotate(-24 41.9 74.1)">⌀13,00</text>
<text x="245.6" y="103" transform="rotate(27 245.6 103)">⌀25,00</text>
<text x="137.7" y="139.4" transform="rotate(-39 137.7 139.4)">⌀13,00</text>
</g>
<g font-size="3.4">
<text x="118" y="178.9">nabbefeld</text>
<text x="238" y="178.3">14/04/2023</text>
</g>
<g font-size="2.7">
<text x="118" y="173">D</text>
<text x="119.9" y="173">esigned by</text>
<text x="150" y="173">Checked by</text>
<text x="175" y="173">Approved by</text>
<text x="207.3" y="172.9">Date</text>
<text x="238" y="172.9">Date</text>
<text x="255.4" y="193">Edition</text>
<text x="273.6" y="193">Sheet</text>
</g>
</svg>
